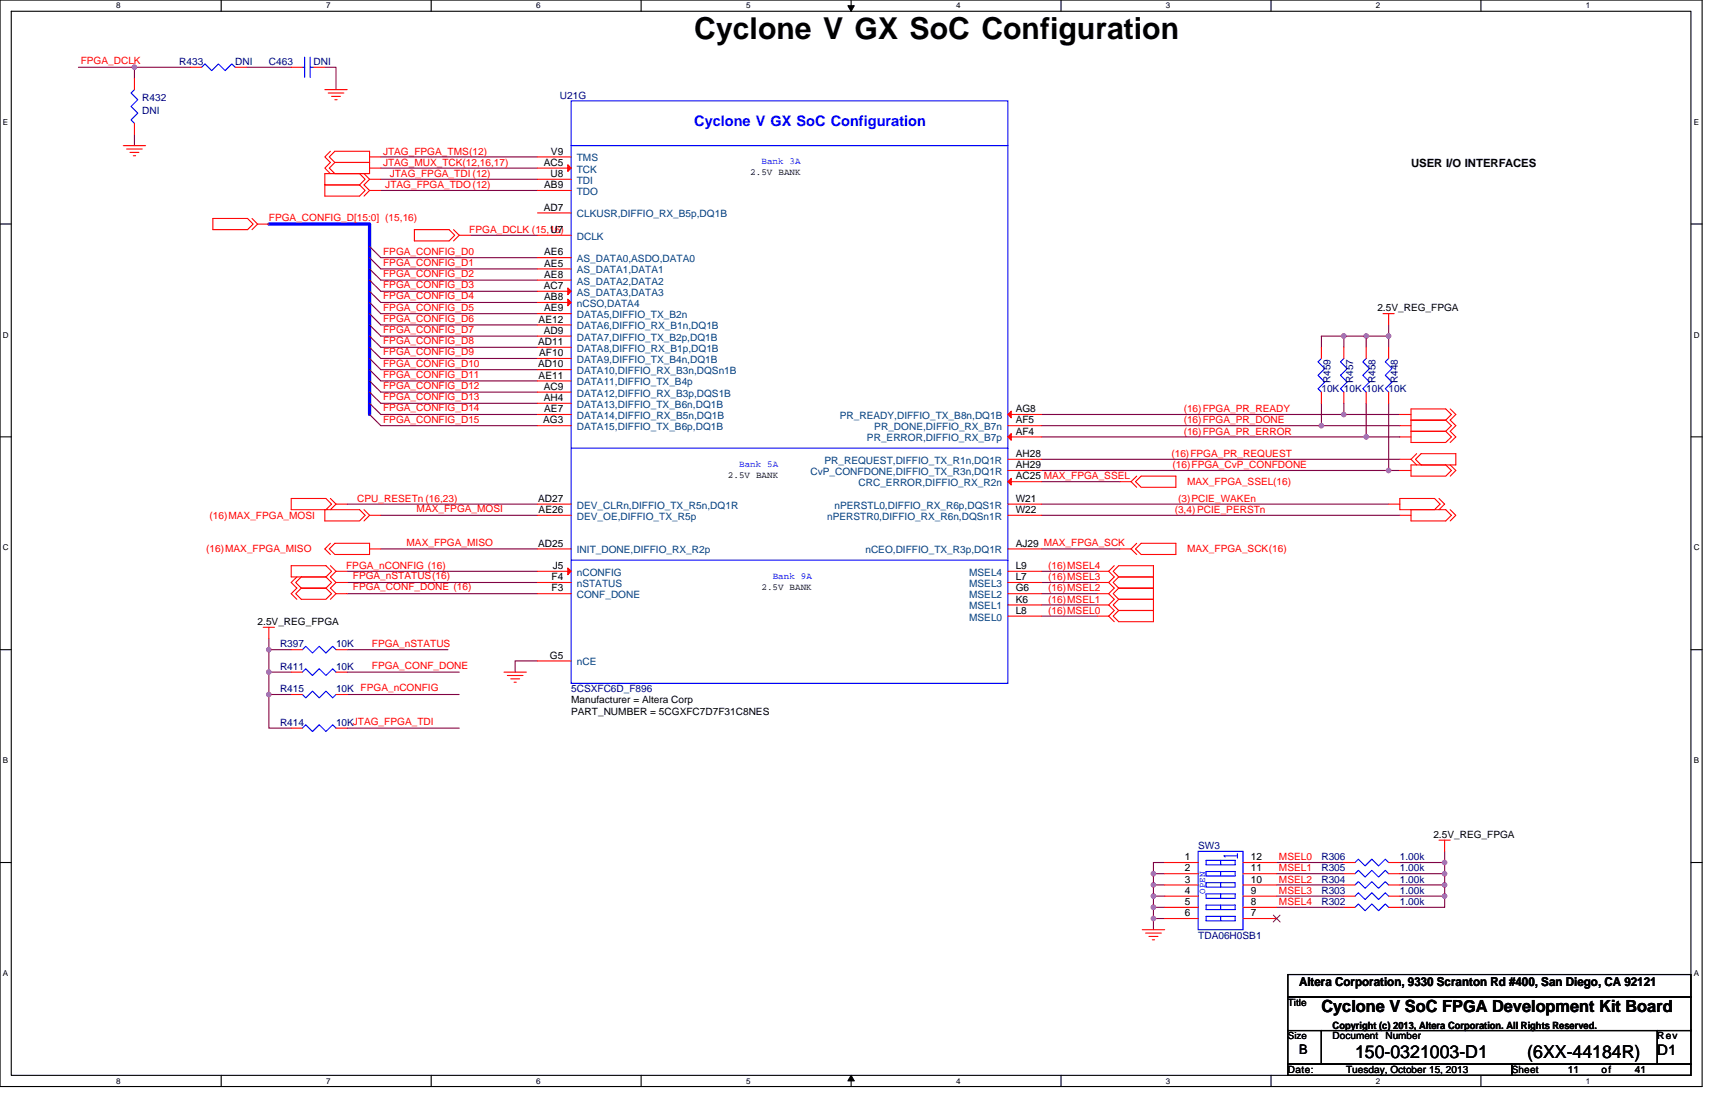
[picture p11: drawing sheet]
<svg xmlns="http://www.w3.org/2000/svg" width="432mm" height="279mm" viewBox="0 0 432 279" stroke-linecap="round" stroke-linejoin="round" font-family="sans-serif">
<path d="M0 0h428.6v273.5h-428.6zM2.8 2.8h422.9v267.9h-422.9z" fill="none" stroke="#000" stroke-width=".28"/>
<g fill="#fff">
<path d="M29.3 .3h1.1v2.3h-1.1z"/>
<path d="M29.3 271h1.1v2.2h-1.1z"/>
</g>
<path d="M55.7 0v2.8M55.7 270.7v2.8" fill="none" stroke="#000" stroke-width=".28"/>
<g fill="#fff">
<path d="M82.1 .3h1.1v2.3h-1.1z"/>
<path d="M82.1 271h1.1v2.2h-1.1z"/>
</g>
<path d="M108.6 0v2.8M108.6 270.7v2.8" fill="none" stroke="#000" stroke-width=".28"/>
<g fill="#fff">
<path d="M135 .3h1.1v2.3h-1.1z"/>
<path d="M135 271h1.1v2.2h-1.1z"/>
</g>
<path d="M161.4 0v2.8M161.4 270.7v2.8" fill="none" stroke="#000" stroke-width=".28"/>
<g fill="#fff">
<path d="M187.8 .3h1.2v2.3h-1.2z"/>
<path d="M187.8 271h1.2v2.2h-1.2z"/>
</g>
<path d="M214.3 0v2.8M214.3 270.7v2.8" fill="none" stroke="#000" stroke-width=".28"/>
<path d="M213.5 1.4h1.6l-.8 1.4zM214.3 270.7l.8 1.4h-1.6z" fill="#000" stroke="#000" stroke-width=".25"/>
<g fill="#fff">
<path d="M240.7 .3h1.1v2.3h-1.1z"/>
<path d="M240.7 271h1.1v2.2h-1.1z"/>
</g>
<path d="M267.1 0v2.8M267.1 270.7v2.8" fill="none" stroke="#000" stroke-width=".28"/>
<g fill="#fff">
<path d="M293.6 .3h1.1v2.3h-1.1z"/>
<path d="M293.6 271h1.1v2.2h-1.1z"/>
</g>
<path d="M320 0v2.8M320 270.7v2.8" fill="none" stroke="#000" stroke-width=".28"/>
<g fill="#fff">
<path d="M346.4 .3h1.2v2.3h-1.2z"/>
<path d="M346.4 271h1.2v2.2h-1.2z"/>
</g>
<path d="M372.9 0v2.8M372.9 270.7v2.8" fill="none" stroke="#000" stroke-width=".28"/>
<g fill="#fff">
<path d="M399.3 .3h1.1v2.3h-1.1z"/>
<path d="M399.3 271h1.1v2.2h-1.1z"/>
<path d="M.7 29.6h1.4v2.3h-1.4z"/>
<path d="M426.5 29.6h1.3v2.3h-1.3z"/>
<path d="M.7 83.2h1.5v2.2h-1.5z"/>
<path d="M426.5 83.2h1.4v2.2h-1.4z"/>
</g>
<path d="M0 56.4h2.8M425.7 56.4h2.9" fill="none" stroke="#000" stroke-width=".28"/>
<g fill="#fff">
<path d="M.7 136.7h1.5v2.3h-1.5z"/>
<path d="M426.5 136.7h1.4v2.3h-1.4z"/>
</g>
<path d="M0 110h2.8M425.7 110h2.9" fill="none" stroke="#000" stroke-width=".28"/>
<g fill="#fff">
<path d="M.7 190.3h1.4v2.3h-1.4z"/>
<path d="M426.5 190.3h1.3v2.3h-1.3z"/>
</g>
<path d="M0 163.5h2.8M425.7 163.5h2.9" fill="none" stroke="#000" stroke-width=".28"/>
<g fill="#fff">
<path d="M.7 243.9h1.4v2.2h-1.4z"/>
<path d="M426.4 243.9h1.4v2.2h-1.4z"/>
</g>
<path d="M0 217.1h2.8M425.7 217.1h2.9M324.3 245.3h101.4v5.7h-101.4zM324.3 251h101.4v8.4h-101.4zM324.3 259.4h8.4v8.5h-8.4zM332.7 259.4h84.6v8.5h-84.6zM417.3 259.4h8.4v8.5h-8.4zM324.3 267.9h56.3v2.8h-56.3zM380.6 267.9h45.1v2.8h-45.1z" fill="none" stroke="#000" stroke-width=".28"/>
<g fill="none" stroke="#800040" stroke-width=".28">
<path d="M19.7 16.9h14.1v2.8M33.8 16.9h14.1M62 16.9h11.3M81.8 16.9h2.8v5.7M33.8 33.8v2.9M95.9 39.5h39.4M95.9 45.1h39.4M95.9 42.3h39.4M95.9 47.9h39.4M118.4 59.2h16.9M93 62l2.9 2.9h39.4M93 64.9l2.9 2.8h39.4"/>
<path d="M93 67.7l2.9 2.8h39.4M93 70.5l2.9 2.8h39.4M93 73.3l2.9 2.8h39.4M93 76.1l2.9 2.9h39.4M93 79l2.9 2.8h39.4M93 81.8l2.9 2.8h39.4M93 84.6l2.9 2.8h39.4M93 87.4l2.9 2.8h39.4M93 90.2l2.9 2.8h39.4M93 93l2.9 2.9h39.4M93 95.9l2.9 2.8h39.4M93 98.7l2.9 2.8h39.4"/>
<path d="M338.3 84.6v2.8M344 84.6v2.8M344 84.6h5.6M344 84.6h-11.3v2.8M349.6 84.6v2.8M349.6 81.8v2.8M93 101.5l2.9 2.8h39.4M93 104.3l2.9 2.8h39.4M262.2 118.4h87.4M262.2 104.3h76.1M262.2 115.6h90.2M262.2 110h81.8"/>
<path d="M262.2 107.1h70.5M332.7 107.1h19.7M332.7 101.5v5.6M338.3 104.3h14.1M338.3 101.5v2.8M344 110h8.4M344 101.5v8.5M349.6 118.4h2.8M349.6 101.5v16.9M87.4 126.9h47.9M95.9 129.7h39.4M95.9 138.2h39.4"/>
<path d="M262.2 129.7h90.2M262.2 138.2h19.8M262.2 121.2h19.8M262.2 126.9h87.4M87.4 146.6h47.9M87.4 143.8h47.9M87.4 149.4h47.9M262.2 146.6h14.1M262.2 143.8h14.1M262.2 155.1h14.1M262.2 152.3h14.1M262.2 149.4h14.1"/>
<path d="M67.7 169.2v5.6h5.6M67.7 174.8v8.5h5.6M67.7 163.5v5.7M67.7 160.7v2.8M67.7 163.5h5.6M67.7 169.2h5.6M87.4 163.5h25.4M87.4 169.2h28.2M87.4 174.8h28.2M135.3 166.4h-5.6v2.8M87.4 183.3h28.2M290.4 219.9h2.8"/>
<path d="M290.4 219.9v2.9M293.2 217.1h-2.8v2.8M321.4 217.1h16.9M321.4 219.9h16.9M352.4 219.9h11.3M352.4 217.1h11.3M363.7 217.1v2.8M363.7 214.3v2.8M363.7 219.9v2.9M290.4 228.4h2.8M290.4 231.2h2.8M290.4 222.8h2.8"/>
<path d="M290.4 225.6h2.8M290.4 225.6v2.8M290.4 231.2v2.8M290.4 222.8v2.8M290.4 228.4v2.8M321.4 222.8h16.9M321.4 228.4h16.9M321.4 225.6h16.9M352.4 222.8h11.3M352.4 225.6h11.3M363.7 222.8v2.8M363.7 225.6v2.8h-11.3"/>
</g>
<path d="M67.7 56.4h25.3v47.9" fill="none" stroke="#00f" stroke-width=".83"/>
<g fill="#f0f" stroke="#f0f" stroke-width=".28">
<circle cx="67.7" cy="163.5" r=".55"/>
<circle cx="363.7" cy="222.7" r=".55"/>
<circle cx="363.7" cy="217.1" r=".55"/>
<circle cx="363.7" cy="219.9" r=".55"/>
<circle cx="290.4" cy="225.5" r=".55"/>
<circle cx="290.4" cy="222.7" r=".55"/>
<circle cx="290.4" cy="231.2" r=".55"/>
<circle cx="290.4" cy="228.4" r=".56"/>
<circle cx="290.4" cy="219.9" r=".55"/>
<circle cx="363.7" cy="225.5" r=".55"/>
<circle cx="349.6" cy="118.4" r=".55"/>
<circle cx="344" cy="84.6" r=".55"/>
<circle cx="338.3" cy="84.6" r=".55"/>
<circle cx="349.6" cy="84.6" r=".55"/>
<circle cx="344" cy="110" r=".55"/>
<circle cx="338.3" cy="104.3" r=".55"/>
<circle cx="332.7" cy="107.1" r=".55"/>
<circle cx="33.8" cy="16.9" r=".56"/>
<circle cx="67.7" cy="174.8" r=".55"/>
<circle cx="67.7" cy="169.2" r=".55"/>
</g>
<g fill="none" stroke="#f00" stroke-width=".28">
<path d="M33.8 19.7v2.9M47.9 16.9h2.9M59.2 16.9h2.8M73.3 16.9h2.8M79 16.9h2.8M31 36.7h5.7M31.9 37.5h3.9M32.7 38.4h2.3M33.6 39.2h.5M33.8 31v2.8M81.8 22.6h5.6M82.6 23.4h4"/>
<path d="M83.2 38.1l-1.4 1.4 1.4 1.4-1.4 1.4 1.4 1.4M83.5 24.3h2.2M84.3 25.1h.6M93 39.5h2.9M135.3 39.5h8.5M53.6 55h8.7l1.4 1.4-1.4 1.4h-8.7zM63.5 55l1.4 1.4M64.9 56.4h2.8M64.9 56.4l-1.4 1.4M81.8 46.5h8.7M81.8 46.5v-2.8h8.7l1.4 1.4-1.4 1.4M81.8 46.5v2.9h8.7l1.4-1.5-1.4-1.4"/>
<path d="M84.3 40.9l-1.4-1.4 1.4-1.4h8.7v2.8M84.3 40.9h8.7M91.7 43.7l1.3 1.4M93 40.9v2.8h-8.7l-1.4-1.4 1.4-1.4M93 45.1l-1.3 1.4 1.3 1.4M93 47.9l-1.3 1.5M93 42.3h2.9M93 45.1h2.9M93 47.9h2.9M104.3 57.8h8.8l1.4 1.4-1.4 1.4h-8.8zM114.2 57.8l1.4 1.4M115.6 59.2l-1.4 1.4"/>
<path d="M115.6 59.2h2.8M135.3 47.9h8.5M135.3 42.3h8.5M135.3 53.6h8.5M135.3 45.1h8.5M135.3 59.2h8.5M135.3 70.5h8.5M135.3 76.1h8.5M135.3 73.3h8.5M135.3 67.7h8.5M135.3 64.9h8.5M135.3 79h8.5"/>
<path d="M348.2 79h2.8M349.6 79v2.8M135.3 98.7h8.5M135.3 95.9h8.5M135.3 81.8h8.5M135.3 84.6h8.5M135.3 87.4h8.5M135.3 90.2h8.5M135.3 93h8.5M332.7 87.4v2.8M332.7 98.7v2.8M338.3 87.4v2.8"/>
<path d="M338.3 98.7v2.8M344 87.4v2.8M344 98.7v2.8M349.6 87.4v2.8M349.6 98.7v2.8M135.3 107.1h8.5M135.3 101.5h8.5M135.3 104.3h8.5M253.8 118.4h8.4M253.8 107.1h8.4M253.8 104.3h8.4M253.8 110h8.4"/>
<path d="M253.8 115.6h8.4M286.2 119.8l-1.4 1.4M352.4 107.1h2.9M352.4 104.3h2.9M352.4 110h2.9M352.4 118.4h2.9M352.4 115.6h2.9M355.3 105.7h8.7l1.4 1.4-1.4 1.5h-8.7M355.3 105.7v2.9M355.3 102.9h8.7l1.4 1.4-1.4 1.4h-8.7zM355.3 108.6h8.7l1.4 1.4-1.4 1.4h-8.7zM355.3 117h8.7l1.4 1.4-1.4 1.4h-8.7z"/>
<path d="M355.3 115.6l1.4 1.4M356.7 114.2l-1.4 1.4M357.8 114.2h8.7v2.8h-8.7l-1.4-1.4zM365.1 102.9l1.4 1.4-1.4 1.4 1.4 1.4-1.4 1.5 1.4 1.4-1.4 1.4M365.1 117l1.4 1.4-1.4 1.4M73.3 125.5h8.8l1.4 1.4-1.4 1.4h-8.8zM81.8 128.3h8.7l1.4 1.4-1.4 1.4h-8.7zM83.2 125.5l1.4 1.4M83.2 136.8l-1.4 1.4 1.4 1.4M84.3 136.8h8.7v2.8h-8.7l-1.4-1.4zM84.6 126.9l-1.4 1.4M84.6 126.9h2.8"/>
<path d="M91.7 128.3l1.3 1.4M93 138.2h2.9M93 129.7l-1.3 1.4M93 129.7h2.9M135.3 129.7h8.5M135.3 138.2h8.5M135.3 126.9h8.5M253.8 138.2h8.4M253.8 126.9h8.4M253.8 121.2h8.4M253.8 129.7h8.4M282 121.2h2.8"/>
<path d="M282 138.2h2.8M284.8 121.2l1.4 1.5M284.8 138.2l1.4 1.4M285.9 121.2l1.4-1.4h8.8v2.9h-8.8zM286.2 136.8l-1.4 1.4M287.3 136.8h8.8v2.8h-8.8l-1.4-1.4zM349.6 126.9h2.8M352.4 129.7h2.9M352.4 125.5h8.8l1.4 1.4-1.4 1.4h-8.8zM355.3 128.3h8.7l1.4 1.4-1.4 1.4h-8.7zM362.3 125.5l1.4 1.4-1.4 1.4M365.1 128.3l1.4 1.4-1.4 1.4"/>
<path d="M66.3 157.9h2.8M67.7 157.9v2.8M73.3 142.4h8.8l1.4 1.4-1.4 1.4h-8.8zM74.4 149.4l1.5-1.4h6.2l1.4 1.4-1.4 1.5h-6.2zM74.7 145.2l-1.4 1.4 1.4 1.4-1.4 1.4 1.4 1.5M82.1 145.2l1.4 1.4-1.4 1.4h-6.2M82.1 145.2h-6.2l-1.5 1.4 1.5 1.4M83.2 142.4l1.4 1.4M84.6 143.8l-1.4 1.4 1.4 1.4M84.6 146.6l-1.4 1.4 1.4 1.4M84.6 149.4l-1.4 1.5M84.6 149.4h2.8"/>
<path d="M84.6 146.6h2.8M84.6 143.8h2.8M135.3 146.6h8.5M135.3 143.8h8.5M135.3 149.4h8.5M253.8 152.3h8.4M253.8 149.4h8.4M253.8 146.6h8.4M253.8 143.8h8.4M253.8 155.1h8.4M276.3 155.1h2.8M276.3 152.3h2.8"/>
<path d="M276.3 149.4h2.8M276.3 146.6h2.8M276.3 143.8h2.8M279.1 152.3l1.4 1.4-1.4 1.4M279.1 155.1l1.4 1.4M279.1 149.4l1.4 1.5-1.4 1.4M279.1 146.6l1.4 1.4-1.4 1.4M279.1 143.8l1.4 1.4-1.4 1.4M280.5 142.4l-1.4 1.4M281.7 153.7h8.7M281.7 153.7l-1.4 1.4 1.4 1.4h8.7v-2.8M281.7 150.9h8.7"/>
<path d="M281.7 150.9l-1.4 1.4 1.4 1.4M281.7 148h8.7M281.7 148l-1.4 1.4 1.4 1.5M281.7 145.2h8.7M281.7 145.2l-1.4 1.4 1.4 1.4M281.7 145.2l-1.4-1.4 1.4-1.4h8.7v2.8M290.4 150.9v2.8M290.4 148v2.9M290.4 145.2v2.8M73.3 174.8h2.8M73.3 163.5h2.8M73.3 169.2h2.8"/>
<path d="M84.6 174.8h2.8M84.6 163.5h2.8M84.6 169.2h2.8M126.9 169.2h5.6M127.7 170h4M128.6 170.9h2.2M129.4 171.7h.6M135.3 166.4h8.5M73.3 183.3h2.8M84.6 183.3h2.8M293.2 217.1h8.5M293.2 219.9h8.5"/>
<path d="M313 219.9h8.4M313 217.1h8.4M338.3 217.1h2.9M338.3 219.9h2.9M349.6 217.1h2.8M349.6 219.9h2.8M362.3 211.5h2.8M363.7 211.5v2.8M287.6 234h5.6M288.4 234.9h4M289.3 235.7h2.2M290.1 236.6h.6"/>
<path d="M293.2 222.8h8.5M293.2 225.6h8.5M293.2 228.4h8.5M293.2 231.2h8.5M313 231.2h8.4M313 228.4h8.4M313 225.6h8.4M313 222.8h8.4M338.3 225.6h2.9M338.3 222.8h2.9M338.3 228.4h2.9M349.6 225.6h2.8"/>
<path d="M349.6 222.8h2.8M349.6 228.4h2.8"/>
</g>
<g fill="none" stroke="#00f" stroke-width=".28">
<path d="M50.8 16.9l.8-.8 1.7 1.7 1.7-1.7 1.7 1.7 1.7-1.7 .8 .8M76.1 16.9h.6M76.7 14.4v5.1M78.1 16.9h.9M78.1 14.4v5.1M33.8 22.6l-.8 .8 1.7 1.7-1.7 1.7 1.7 1.7-1.7 1.7 .8 .8M143.8 25.4h110v146.6h-110zM143.8 36.7h110M332.7 90.2l-.8 .9 1.6 1.7-1.6 1.7 1.6 1.7-1.6 1.7 .8 .8M338.3 90.2l-.8 .9 1.7 1.7-1.7 1.7 1.7 1.7-1.7 1.7 .8 .8M344 90.2l-.9 .9 1.7 1.7-1.7 1.7 1.7 1.7-1.7 1.7 .9 .8M349.6 90.2l-.8 .9 1.7 1.7-1.7 1.7 1.7 1.7-1.7 1.7 .8 .8"/>
<path d="M143.8 112.8h110M143.8 141h110M76.1 174.8l.9 .9 1.7-1.7 1.7 1.7 1.7-1.7 1.7 1.7 .8-.9M76.1 163.5l.9-.8 1.7 1.7 1.7-1.7 1.7 1.7 1.7-1.7 .8 .8M76.1 169.2l.9-.9 1.7 1.7 1.7-1.7 1.7 1.7 1.7-1.7 .8 .9M76.1 183.3l.9-.9 1.7 1.7 1.7-1.7 1.7 1.7 1.7-1.7 .8 .9M301.7 214.3h11.3v19.7h-11.3zM303.7 219.4h7.3v1.1h-7.3zM303.7 216.6h7.3v1.1h-7.3zM307.3 219.4v1.1M307.3 216.6v1.1M311.6 214.9v1.1"/>
<path d="M311.6 215.4h-3.4l.3 .3M341.2 217.1l.8-.8 1.7 1.7 1.7-1.7 1.7 1.7 1.7-1.7 .8 .8M341.2 219.9l.8-.8 1.7 1.7 1.7-1.7 1.7 1.7 1.7-1.7 .8 .8M303.7 222.2h7.3v1.1h-7.3zM303.7 225h7.3v1.1h-7.3zM303.7 230.7h7.3v1.1h-7.3zM303.7 227.8h7.3v1.2h-7.3zM307.3 222.2v1.1M307.3 225v1.1M307.3 230.7v1.1M307.3 227.8v1.2M341.2 225.6l.8-.9 1.7 1.7 1.7-1.7 1.7 1.7 1.7-1.7 .8 .9"/>
<path d="M341.2 222.8l.8-.9 1.7 1.7 1.7-1.7 1.7 1.7 1.7-1.7 .8 .9M341.2 228.4l.8-.9 1.7 1.7 1.7-1.7 1.7 1.7 1.7-1.7 .8 .9"/>
</g>
<g fill="#f00" stroke="#f00" stroke-width=".28">
<path d="M143 75.3l.8 .8-.8 .9z"/>
<path d="M143 72.5l.8 .8-.8 .9z"/>
<path d="M143 41.5l.8 .8-.8 .9z"/>
<path d="M253.8 104.3l.8-.8v1.7z"/>
<path d="M253.8 110l.8-.9v1.7z"/>
<path d="M143 143l.8 .8-.8 .9z"/>
<path d="M253.8 121.2l.8-.8v1.7z"/>
</g>
<path d="M320.6 230.4l1.7 1.7M322.3 230.4l-1.7 1.7" fill="none" stroke="#804000" stroke-width=".25"/>
<text font-size="7.6" x="174.8" y="9.7">Cyclone V GX SoC Configuration</text>
<g font-size="4.5">
<text x="341.2" y="266.3">150-0321003-D1</text>
<text x="384.5" y="266.3">(6XX-44184R)</text>
</g>
<text font-size="4.2" x="332.7" y="254.8">Cyclone V SoC FPGA Development Kit Board</text>
<text font-size="3.7" fill="#00f" x="174.8" y="31.6">Cyclone V GX SoC Configuration</text>
<text font-size="3.7" x="417.3" y="265.5">D1</text>
<text font-size="3.4" x="327.1" y="265.2">B</text>
<text font-size="3.1" x="327.1" y="248.2">Altera Corporation, 9330 Scranton Rd #400, San Diego, CA 92121</text>
<text font-size="2.9" x="355.3" y="42.1">USER I/O INTERFACES</text>
<g font-size="2.5" fill="#f00">
<text x="20.3" y="16.2">FPGA_DCLK</text>
<text x="96.4" y="38.9">JTAG_FPGA_TMS(12)</text>
<text x="96.4" y="41.7">JTAG_MUX_TCK(12,16,17)</text>
<text x="97" y="47.4">JTAG_FPGA_TDO(12)</text>
<text x="98.1" y="44.6">JTAG_FPGA_TDI (12)</text>
<text x="67.7" y="55.5">FPGA_CONFIG_D[15:0] (15,16)</text>
<text x="118.2" y="58.7">FPGA_DCLK (15,16)</text>
<text x="96.5" y="64.1">FPGA_CONFIG_D0</text>
<text x="96.5" y="66.9">FPGA_CONFIG_D1</text>
<text x="96.5" y="69.7">FPGA_CONFIG_D2</text>
<text x="96.5" y="72.5">FPGA_CONFIG_D3</text>
<text x="96.5" y="75.4">FPGA_CONFIG_D4</text>
<text x="96.5" y="83.8">FPGA_CONFIG_D7</text>
<text x="96.5" y="78.2">FPGA_CONFIG_D5</text>
<text x="96.5" y="81">FPGA_CONFIG_D6</text>
<text x="96.5" y="86.6">FPGA_CONFIG_D8</text>
<text x="96.5" y="89.5">FPGA_CONFIG_D9</text>
<text x="96.5" y="92.3">FPGA_CONFIG_D10</text>
<text x="96.5" y="95.1">FPGA_CONFIG_D11</text>
<text x="96.5" y="97.9">FPGA_CONFIG_D12</text>
<text x="96.5" y="100.7">FPGA_CONFIG_D13</text>
<text x="96.5" y="103.5">FPGA_CONFIG_D14</text>
<text x="96.5" y="106.4">FPGA_CONFIG_D15</text>
<text x="298" y="106.6">(16)FPGA_PR_DONE</text>
<text x="298" y="103.8">(16)FPGA_PR_READY</text>
<text x="298" y="109.4">(16)FPGA_PR_ERROR</text>
<text x="294.9" y="115">(16)FPGA_PR_REQUEST</text>
<text x="295.2" y="117.9">(16)FPGA_CvP_CONFDONE</text>
<text x="298.9" y="122.1">MAX_FPGA_SSEL(16)</text>
<text x="52.7" y="130.5">(16)MAX_FPGA_MOSI</text>
<text x="90" y="126.3">CPU_RESETn (16,23)</text>
<text x="104.9" y="128.9">MAX_FPGA_MOSI</text>
<text x="295.8" y="129.1">(3,4)PCIE_PERSTn</text>
<text x="296.6" y="126.3">(3)PCIE_WAKEn</text>
<text x="102.4" y="137.4">MAX_FPGA_MISO</text>
<text x="51.9" y="139">(16)MAX_FPGA_MISO</text>
<text x="87.1" y="143.2">FPGA_nCONFIG (16)</text>
<text x="263.9" y="143.2">(16)MSEL4</text>
<text x="298.9" y="139">MAX_FPGA_SCK(16)</text>
<text x="88.8" y="148.6">FPGA_CONF_DONE (16)</text>
<text x="88.8" y="145.8">FPGA_nSTATUS(16)</text>
<text x="263.9" y="148.9">(16)MSEL2</text>
<text x="263.9" y="146">(16)MSEL3</text>
<text x="263.9" y="154.5">(16)MSEL0</text>
<text x="263.9" y="151.7">(16)MSEL1</text>
<text x="93.6" y="162.8">FPGA_nSTATUS</text>
<text x="93.6" y="168.4">FPGA_CONF_DONE</text>
<text x="322" y="216.5">MSEL0</text>
<text x="322" y="219.4">MSEL1</text>
<text x="322" y="222.2">MSEL2</text>
<text x="322" y="225">MSEL3</text>
<text x="322" y="227.8">MSEL4</text>
</g>
<g font-size="2.5" fill="#000080">
<text x="45.1" y="16.4">R433</text>
<text x="59.2" y="16.4">DNI</text>
<text x="67.7" y="16.4">C463</text>
<text x="79" y="16.4">DNI</text>
<text x="35.8" y="25.4">R432</text>
<text x="35.8" y="28.8">DNI</text>
<text x="141" y="24.8">U21G</text>
<text x="332.7" y="98.7">10K 10K 10K 10K</text>
<text x="335" y="96.4" transform="rotate(-90 335 96.4)">R459</text>
<text x="340.7" y="96.4" transform="rotate(-90 340.7 96.4)">R457</text>
<text x="346.3" y="96.4" transform="rotate(-90 346.3 96.4)">R458</text>
<text x="352" y="96.4" transform="rotate(-90 352 96.4)">R448</text>
<text x="70.5" y="163">R397</text>
<text x="84.6" y="163">10K</text>
<text x="70.5" y="168.6">R411</text>
<text x="84.6" y="168.6">10K</text>
<text x="70.5" y="174.2">R415</text>
<text x="84.6" y="174.2">10K FPGA_nCONFIG</text>
<text x="143.8" y="174.2">5CSXFC6D_F896</text>
<text x="70.5" y="182.7">R414</text>
<text x="84.6" y="182.7">10KJTAG_FPGA_TDI</text>
<text x="301.7" y="213.7">SW3</text>
<text x="332.7" y="216.5">R306</text>
<text x="332.7" y="219.4">R305</text>
<text x="352.4" y="216.5">1.00k</text>
<text x="352.4" y="219.4">1.00k</text>
<text x="332.7" y="225">R303</text>
<text x="332.7" y="222.2">R304</text>
<text x="332.7" y="227.8">R302</text>
<text x="352.4" y="225">1.00k</text>
<text x="352.4" y="222.2">1.00k</text>
<text x="352.4" y="227.8">1.00k</text>
<text x="301.7" y="236.3">TDA06H0SB1</text>
</g>
<g font-size="2.5">
<text x="136.9" y="41.7">AC5</text>
<text x="138.7" y="38.9">V9</text>
<text x="137" y="47.3">AB9</text>
<text x="138.6" y="44.5">U8</text>
<text x="136.9" y="53">AD7</text>
<text x="138.6" y="58.6">U7</text>
<text x="137" y="64.3">AE6</text>
<text x="137" y="69.9">AE8</text>
<text x="137" y="67.1">AE5</text>
<text x="136.9" y="72.7">AC7</text>
<text x="137" y="75.5">AB8</text>
<text x="135.6" y="81.2">AE12</text>
<text x="137" y="78.4">AE9</text>
<text x="346.8" y="78.4">2.5V_REG_FPGA</text>
<text x="135.5" y="86.8">AD11</text>
<text x="135.8" y="89.6">AF10</text>
<text x="136.9" y="84">AD9</text>
<text x="135.5" y="92.5">AD10</text>
<text x="135.6" y="95.3">AE11</text>
<text x="136.9" y="98.1">AC9</text>
<text x="136.9" y="100.9">AH4</text>
<text x="136.8" y="106.6">AG3</text>
<text x="137" y="103.7">AE7</text>
<text x="255.7" y="106.6">AF5</text>
<text x="255.7" y="103.7">AG8</text>
<text x="255.7" y="109.4">AF4</text>
<text x="255.7" y="117.8">AH29</text>
<text x="255.7" y="115">AH28</text>
<text x="255.7" y="120.7">AC25 MAX_FPGA_SSEL</text>
<text x="135.5" y="126.3">AD27</text>
<text x="135.6" y="129.1">AE26</text>
<text x="255.7" y="126.3">W21</text>
<text x="255.7" y="129.1">W22</text>
<text x="135.5" y="137.6">AD25</text>
<text x="255.7" y="137.6">AJ29 MAX_FPGA_SCK</text>
<text x="139.1" y="143.2">J5</text>
<text x="255.7" y="143.2">L9</text>
<text x="138.9" y="146">F4</text>
<text x="138.9" y="148.8">F3</text>
<text x="255.7" y="148.8">G6</text>
<text x="255.7" y="146">L7</text>
<text x="255.7" y="151.7">K6</text>
<text x="255.7" y="154.5">L8</text>
<text x="64.9" y="157.3">2.5V_REG_FPGA</text>
<text x="138.5" y="165.8">G5</text>
<text x="143.8" y="179.9">PART_NUMBER = 5CGXFC7D7F31C8NES</text>
<text x="143.8" y="177.1">Manufacturer = Altera Corp</text>
<text x="360.9" y="210.9">2.5V_REG_FPGA</text>
<text x="298.3" y="216.5">1</text>
<text x="298.3" y="219.3">2</text>
<text x="314.9" y="219.3">11</text>
<text x="314.9" y="216.5">12</text>
<text x="298.3" y="222.2">3</text>
<text x="298.3" y="225">4</text>
<text x="298.3" y="227.8">5</text>
<text x="314.9" y="227.8">8</text>
<text x="314.9" y="225">9</text>
<text x="314.9" y="222.2">10</text>
<text x="298.3" y="230.6">6</text>
<text x="314.9" y="230.6">7</text>
<text x="324.3" y="253.2">Title</text>
<text x="324.3" y="261.6">Size</text>
<text x="335.5" y="261.6">Document</text>
<text x="335.5" y="258.9">Copyright (c) 2013, Altera Corporation. All Rights Reserved.</text>
<text x="348.8" y="261.6">Number</text>
<text x="417.3" y="261.6">Rev</text>
<text x="324.3" y="270.1">Date:</text>
<text x="338.9" y="270.1">Tuesday, October 15, 2013</text>
<text x="380.6" y="270.1">Sheet</text>
<text x="394.7" y="270.1">11</text>
<text x="403.2" y="270.1">of</text>
<text x="411.6" y="270.1">41</text>
</g>
<g font-size="2.5" fill="#004080">
<text x="145.2" y="40.6">TMS</text>
<text x="145.2" y="43.5">TCK</text>
<text x="145.2" y="46.3">TDI</text>
<text x="145.2" y="49.1">TDO</text>
<text x="145.2" y="54.7">CLKUSR,DIFFIO_RX_B5p,DQ1B</text>
<text x="145.2" y="66">AS_DATA0,ASDO,DATA0</text>
<text x="145.2" y="60.4">DCLK</text>
<text x="145.2" y="71.6">AS_DATA2,DATA2</text>
<text x="145.2" y="68.8">AS_DATA1,DATA1</text>
<text x="145.2" y="77.3">nCSO,DATA4</text>
<text x="145.2" y="74.5">AS_DATA3,DATA3</text>
<text x="145.2" y="80.1">DATA5,DIFFIO_TX_B2n</text>
<text x="145.2" y="82.9">DATA6,DIFFIO_RX_B1n,DQ1B</text>
<text x="145.2" y="85.7">DATA7,DIFFIO_TX_B2p,DQ1B</text>
<text x="145.2" y="88.6">DATA8,DIFFIO_RX_B1p,DQ1B</text>
<text x="145.2" y="91.4">DATA9,DIFFIO_TX_B4n,DQ1B</text>
<text x="145.2" y="94.2">DATA10,DIFFIO_RX_B3n,DQSn1B</text>
<text x="145.2" y="99.8">DATA12,DIFFIO_RX_B3p,DQS1B</text>
<text x="145.2" y="97">DATA11,DIFFIO_TX_B4p</text>
<text x="145.2" y="102.7">DATA13,DIFFIO_TX_B6n,DQ1B</text>
<text x="145.2" y="105.5">DATA14,DIFFIO_RX_B5n,DQ1B</text>
<text x="211.5" y="105.5">PR_READY,DIFFIO_TX_B8n,DQ1B</text>
<text x="145.2" y="108.3">DATA15,DIFFIO_TX_B6p,DQ1B</text>
<text x="218.3" y="111.1">PR_ERROR,DIFFIO_RX_B7p</text>
<text x="220.1" y="108.3">PR_DONE,DIFFIO_RX_B7n</text>
<text x="204.1" y="119.6">CvP_CONFDONE,DIFFIO_TX_R3n,DQ1R</text>
<text x="207.6" y="116.8">PR_REQUEST,DIFFIO_TX_R1n,DQ1R</text>
<text x="216.2" y="122.4">CRC_ERROR,DIFFIO_RX_R2n</text>
<text x="145.2" y="130.9">DEV_OE,DIFFIO_TX_R5p</text>
<text x="145.2" y="128">DEV_CLRn,DIFFIO_TX_R5n,DQ1R</text>
<text x="208.3" y="130.9">nPERSTR0,DIFFIO_RX_R6n,DQSn1R</text>
<text x="210.1" y="128">nPERSTL0,DIFFIO_RX_R6p,DQS1R</text>
<text x="145.2" y="139.3">INIT_DONE,DIFFIO_RX_R2p</text>
<text x="217.9" y="139.3">nCEO,DIFFIO_TX_R3p,DQ1R</text>
<text x="145.2" y="147.8">nSTATUS</text>
<text x="145.2" y="144.9">nCONFIG</text>
<text x="244" y="147.8">MSEL3</text>
<text x="244" y="144.9">MSEL4</text>
<text x="145.2" y="150.6">CONF_DONE</text>
<text x="244" y="153.4">MSEL1</text>
<text x="244" y="150.6">MSEL2</text>
<text x="244" y="156.2">MSEL0</text>
<text x="145.2" y="167.5">nCE</text>
</g>
<g font-size="2.3" fill="#00f">
<text x="191.7" y="41.3">Bank 3A</text>
<text x="186.1" y="117.5">Bank 5A</text>
<text x="194.6" y="145.6">Bank 9A</text>
<text x="303.4" y="225" transform="rotate(-90 303.4 225)">OPEN</text>
</g>
<g font-size="2.3">
<text x="188.9" y="44.2">2.5V BANK</text>
<text x="183.3" y="120.3">2.5V BANK</text>
<text x="191.7" y="148.5">2.5V BANK</text>
</g>
<g font-size="2">
<text x="29.3" y="2.1">8</text>
<text x="82.1" y="2.1">7</text>
<text x="135" y="2.1">6</text>
<text x="187.8" y="2.1">5</text>
<text x="240.7" y="2.1">4</text>
<text x="293.6" y="2.1">3</text>
<text x="346.4" y="2.1">2</text>
<text x="399.3" y="2.1">1</text>
<text x=".7" y="31.4">E</text>
<text x="426.5" y="31.4">E</text>
<text x=".7" y="85">D</text>
<text x="426.5" y="85">D</text>
<text x=".7" y="138.6">C</text>
<text x="426.5" y="138.6">C</text>
<text x=".7" y="192.1">B</text>
<text x="426.5" y="192.1">B</text>
<text x=".7" y="245.7">A</text>
<text x="426.5" y="245.7">A</text>
<text x="29.3" y="272.8">8</text>
<text x="82.1" y="272.8">7</text>
<text x="135" y="272.8">6</text>
<text x="187.8" y="272.8">5</text>
<text x="240.7" y="272.8">4</text>
<text x="293.6" y="272.8">3</text>
<text x="346.4" y="272.8">2</text>
<text x="399.3" y="272.8">1</text>
</g>
</svg>
